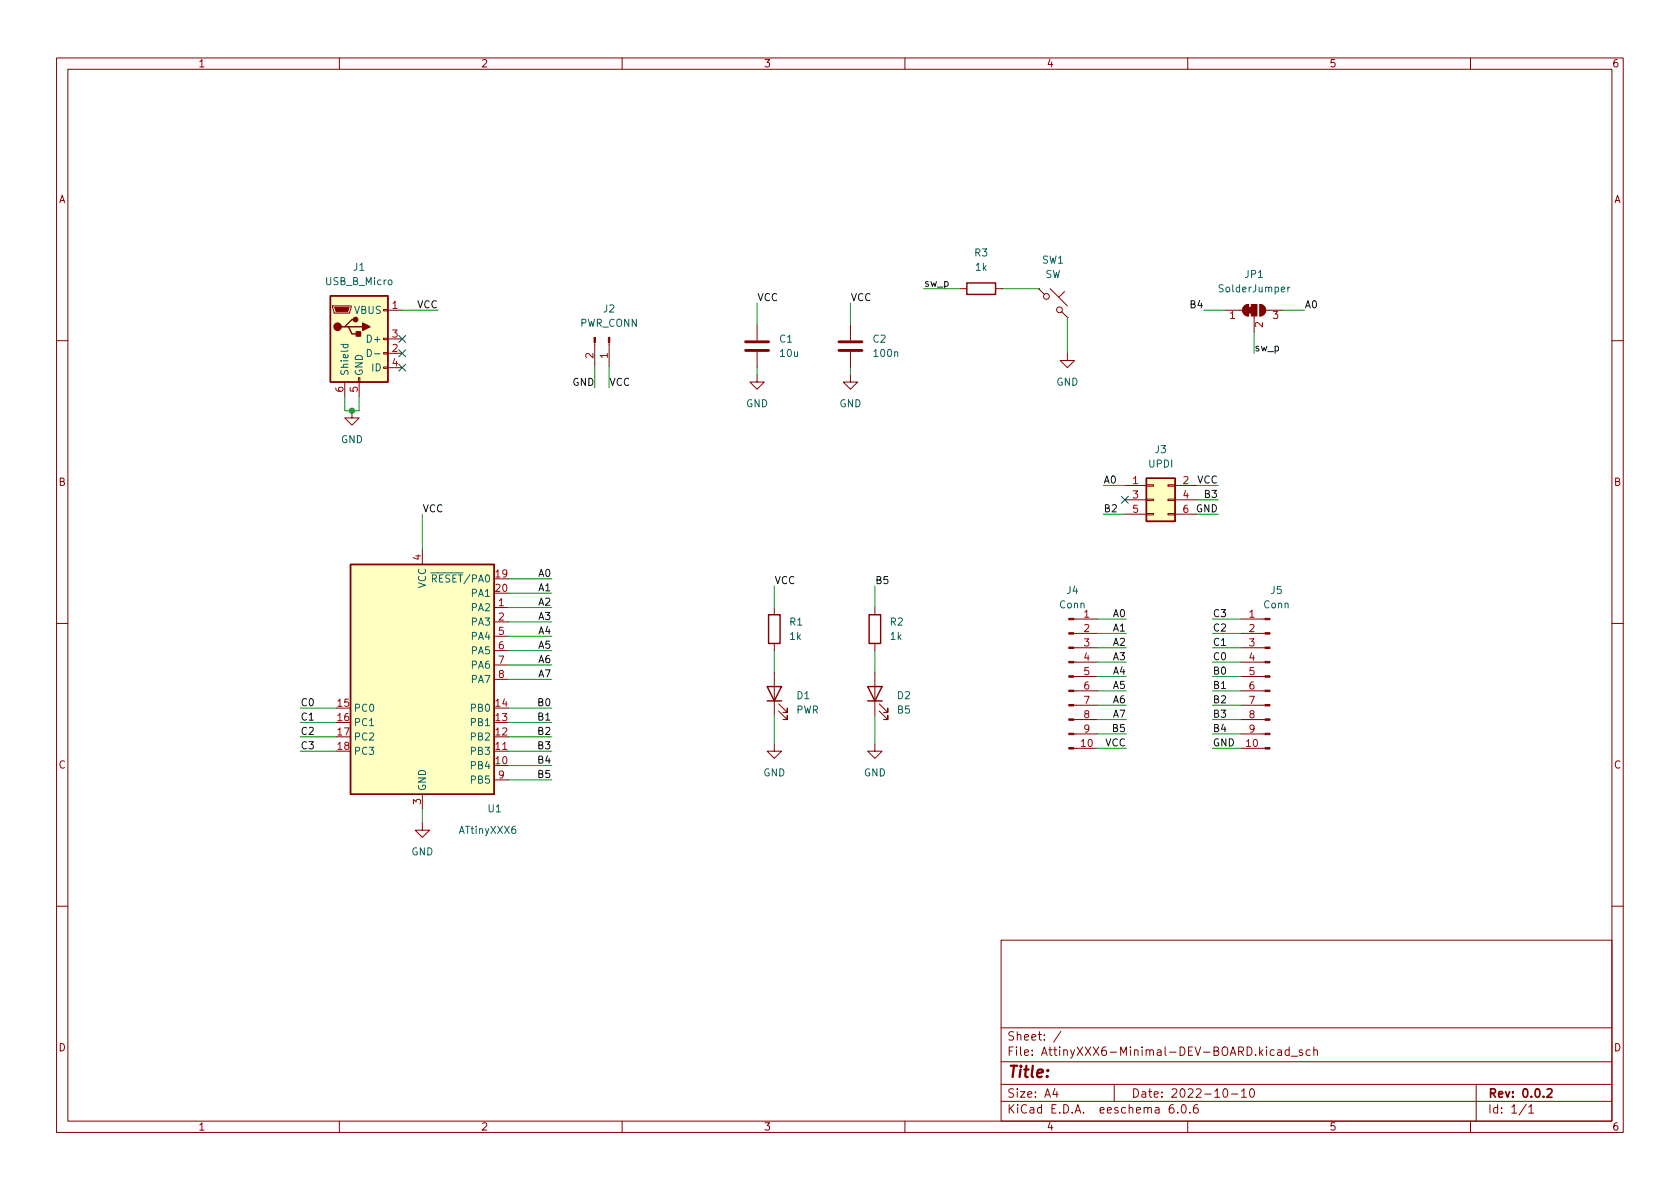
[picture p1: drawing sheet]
<svg xmlns="http://www.w3.org/2000/svg" width="297mm" height="210mm" viewBox="0 0 297 210" stroke-linecap="round" stroke-linejoin="round" font-family="sans-serif">
<g fill="none" stroke="#840000" stroke-width=".18">
<path d="M10 10.2h277v190.1h-277zM12 12.2h273v186.1h-273zM60 10.2v2M110 10.2v2M160 10.2v2M210 10.2v2M260 10.2v2M58.8 54.1h3.3v.3l-.3 1h-2.7zM67.8 59.8h.8v.3h-.8zM67.8 54.7h.8v.3h-.8zM68.6 54.9h2.5M68.6 59.9h2.5"/>
<path d="M133.9 57.4v2.8M150.4 57.4v2.8M169.7 51h1.2M176 51h1.3M183.6 51l1.1 1.1M183.6 51h.1M185.7 51l3 3.1M187.7 55.1l1 1M188.2 51.6l-1 1M188.7 56.1h.1M216.7 54.9h3M220 54.1l.7-.3v2.1a1.02 1.02 0 0 1-.9-.7 1.02 1.02 0 0 1 .2-1.1z"/>
<path d="M221.7 55.9v2.8M222.8 53.8a1.02 1.02 0 0 1 1 1.1 1.02 1.02 0 0 1-1 1zM223.8 54.9h3M10 60.2h2M61 67.6v2.5M62.2 72.6v1.3h1.3l-1.3 1.3-1.2-1.3h1.2M63.4 66.8h.2v.8h-.2zM63.5 67.6v2.5M67.8 64.9h.8v.2h-.8zM67.8 62.4h.8v.2h-.8zM68.6 62.5h2.5M68.6 65h2.5"/>
<path d="M105.2 60.5v4.3M107.7 60.5v4.3M133.9 66.3v1.3h1.2l-1.2 1.2-1.3-1.2h1.3M133.9 62.2v2.8M150.4 66.3v1.3h1.2l-1.2 1.2-1.3-1.2h1.3M150.4 62.2v2.8M188.7 62.5v1.2h1.3l-1.3 1.3-1.2-1.3h1.2M285 60.2h2M74.7 97.3v2.5M198.9 85.8h3.8M198.9 88.4h3.8M198.9 90.9h3.8"/>
<path d="M202.7 90.8h1.3v.3h-1.3zM202.7 88.3h1.3v.2h-1.3zM202.7 85.7h1.3v.3h-1.3zM206.5 90.8h1.3v.3h-1.3zM206.5 88.3h1.3v.2h-1.3zM206.5 85.7h1.3v.3h-1.3zM207.8 85.8h3.8M207.8 88.4h3.8M207.8 90.9h3.8M10 110.2h2M87.4 107.4h2.5M87.4 110h2.5"/>
<path d="M87.4 112.5h2.5M87.4 115.1h2.5M87.4 117.6h2.5M136.9 107.4v1.3M136.9 113.8v1.3M136.9 118.9v7.6M154.7 107.4v1.3M154.7 113.8v1.3M154.7 118.9v7.6M189.8 119.6h4.3M189.8 117.1h4.3M189.8 114.5h4.3"/>
<path d="M189.8 112h4.3M189.8 109.5h4.3M219.5 119.6h4.2M219.5 117.1h4.2M219.5 114.5h4.2M219.5 112h4.2M219.5 109.5h4.2M285 110.2h2M87.4 132.8h2.5M87.4 120.1h2.5M87.4 137.9h2.5M136.9 131.6v1.2h1.3l-1.3 1.3-1.3-1.3h1.3"/>
<path d="M137.7 125.7l1.5 1.5v-.7v.7h-.8M137.7 124.5l1.5 1.5v-.8v.8h-.8M154.7 131.6v1.2h1.3l-1.3 1.3-1.3-1.3h1.3M155.4 125.7l1.6 1.5v-.7v.7h-.8M155.4 124.5l1.6 1.5v-.8v.8h-.8M189.8 132.3h4.3M189.8 129.8h4.3M189.8 127.2h4.3M189.8 124.7h4.3M189.8 122.2h4.3M219.5 132.3h4.2M219.5 129.8h4.2"/>
<path d="M219.5 127.2h4.2M219.5 124.7h4.2M219.5 122.2h4.2M74.7 145.5v1.3h1.2l-1.2 1.3-1.3-1.3h1.3M74.7 140.5v2.5M10 160.2h2M177 166.3h108v32h-108zM285 160.2h2M60 198.3v2M110 198.3v2M160 198.3v2M177 194.8h108"/>
<path d="M177 191.8h108M177 187.8h108M177 181.8h108M186.5 192.5l-.4 1h1M186.9 193v1M187.6 182.4l-1.3 1.9M197 191.8v3M207.4 195.3a.59 .59 0 0 0-.7 .7v.5l.2 .3h.4l.2-.1 .1-.5-.2-.2-.4-.1-.3 .3M208.2 196.7v.1M209.1 195.4l.1-.1a.81 .81 0 0 1 .6 .7 .81 .81 0 0 1-.3 .8h-.1a.81 .81 0 0 1-.6-.6 .81 .81 0 0 1 .3-.8zM210 198.3v2M210.4 196.7v.1"/>
<path d="M211.7 195.3a.59 .59 0 0 0-.7 .7v.5l.1 .3h.5l.2-.1 .1-.5-.2-.2-.4-.1-.3 .3M216.4 192.6l.2-.1a.81 .81 0 0 1 .6 .7 .81 .81 0 0 1-.3 .8h-.2a.81 .81 0 0 1-.6-.6 .81 .81 0 0 1 .3-.8zM217.7 193.5h1.2M219.5 193l.4-.5v1.5M219.5 194h.9M221.1 192.7l.2-.2a.81 .81 0 0 1 .6 .7 .81 .81 0 0 1-.3 .8h-.2a.81 .81 0 0 1-.3-1.3zM225.3 185.7l-.4-.1-.3 .3v.4l.1 .3h.6M225.9 185.7h.6l.1 .9M226.6 186l-.5 .1a.29 .29 0 0 0-.2 .2 .29 .29 0 0 0 .2 .3h.5M227.9 185.7l-.4-.1-.3 .3v.4l.2 .3h.5M227.9 185.1v1.5M228.3 186.8h1.1"/>
<path d="M230.3 185.7l-.4-.1-.2 .2 .1 .3 .5 .1v.4h-.6M231.6 185.7l-.4-.1-.3 .3v.4l.2 .3h.5M232.3 185.8l.2-.2 .4 .1v.9M232.3 185.1v1.5M260 198.3v2M261 191.8v6.5M269.9 195.3l-1.3 1.9M270.3 195.8l.4-.5v1.5M270.3 196.8h.9"/>
<circle cx="185" cy="52.4" r=".51"/>
<circle cx="187.3" cy="54.8" r=".51"/>
</g>
<path d="M273.6 192.7l.5-.2 .2 .2 .1 .3-.9 1h.9" fill="none" stroke="#840000" stroke-width=".3"/>
<path d="M131.8 62h4.1M131.8 60.4h4.1M148.3 62h4.1M148.3 60.4h4.1" fill="none" stroke="#840000" stroke-width=".51"/>
<g fill="#840000" stroke="#840000" stroke-width=".18">
<path d="M105 59.7h.3v.8h-.3z"/>
<path d="M107.6 59.7h.2v.8h-.2z"/>
<path d="M220.7 54.4h.5v1h-.5z"/>
<path d="M220 54.1l.7-.3v2.1a1.02 1.02 0 0 1-.9-.7 1.02 1.02 0 0 1 .2-1.1z"/>
<path d="M221.2 53.8h1v2.1h-1z"/>
<path d="M222.8 53.8a1.02 1.02 0 0 1 1 1.1 1.02 1.02 0 0 1-1 1z"/>
<path d="M59.2 54.4h2.5l-.2 .7h-2.1z"/>
<path d="M189 132.2h.8v.3h-.8z"/>
<path d="M189 129.7h.8v.2h-.8z"/>
<path d="M189 127.1h.8v.3h-.8z"/>
<path d="M189 124.6h.8v.2h-.8z"/>
<path d="M189 122h.8v.3h-.8z"/>
<path d="M189 119.5h.8v.3h-.8z"/>
<path d="M189 117h.8v.2h-.8z"/>
<path d="M189 114.4h.8v.3h-.8z"/>
<path d="M189 111.9h.8v.2h-.8z"/>
<path d="M189 109.3h.8v.3h-.8z"/>
<path d="M223.7 132.2h.8v.3h-.8z"/>
<path d="M223.7 129.7h.8v.2h-.8z"/>
<path d="M223.7 127.1h.8v.3h-.8z"/>
<path d="M223.7 124.6h.8v.2h-.8z"/>
<path d="M223.7 122h.8v.3h-.8z"/>
<path d="M223.7 119.5h.8v.3h-.8z"/>
<path d="M223.7 117h.8v.2h-.8z"/>
<path d="M223.7 114.4h.8v.3h-.8z"/>
<path d="M223.7 111.9h.8v.2h-.8z"/>
<path d="M223.7 109.3h.8v.3h-.8z"/>
</g>
<path d="M227.7 50.8v.8M228.1 50.8l-.4 .2M60.3 60.9h1.2M60.7 60.9v.4l.2 .2 .6-.1v-.5M64.9 61.8a.64 .64 0 0 1 .8 .6 .64 .64 0 0 1-.8 .7zM66.2 62.6h1" fill="none" stroke="#006464" stroke-width=".18"/>
<g fill="#ffffc2" stroke="#ffffc2" stroke-width=".18">
<path d="M58.4 52.3h10.2v15.3h-10.2z"/>
<path d="M202.7 84.6h5.1v7.6h-5.1z"/>
<path d="M62 99.8h25.4v40.7h-25.4z"/>
</g>
<g fill="none" stroke="#840000" stroke-width=".25">
<path d="M58.4 52.3h10.2v15.3h-10.2zM61 57.8h.6l.6 1.2h1.3M61.6 57.8h2.5M62.9 56.5h-.7l-1.2 1.3h-.7M170.9 50h5.1v2.1h-5.1zM62 99.8h25.4v40.7h-25.4zM202.7 84.6h5.1v7.6h-5.1zM135.9 108.7h2v5.1h-2zM153.7 108.7h2v5.1h-2zM135.6 121.4h2.6l-1.3 2.5zM135.6 123.9h2.6M153.4 121.4h2.6l-1.3 2.5z"/>
<path d="M153.4 123.9h2.6"/>
</g>
<g fill="#840000" stroke="#840000" stroke-width=".25">
<path d="M64.1 57.1l1.3 .7-1.3 .6z"/>
<path d="M63 58.7h.8v.7h-.8z"/>
<circle cx="59.7" cy="57.8" r=".63"/>
<circle cx="62.9" cy="56.5" r=".38"/>
</g>
<g fill="none" stroke="#009600" stroke-width=".18">
<path d="M71.1 54.9h6.4M133.9 53.6v3.8M150.4 53.6v3.8M163.3 51h6.4M177.3 51h6.3M188.7 56.1v6.4M212.9 54.9h3.8M221.7 58.7v3.8M226.8 54.9h3.8M61 70.1v2.5h2.5v-2.5M105.2 64.8v3.8M107.7 64.8v3.8"/>
<path d="M133.9 65v1.3M150.4 65v1.3M74.7 90.9v6.4M195.1 90.9h3.8M195.1 85.8h3.8M211.6 88.4h3.8M211.6 90.9h3.8M211.6 85.8h3.8M89.9 107.4h7.6M89.9 104.9h7.6M89.9 102.4h7.6M89.9 112.5h7.6"/>
<path d="M89.9 117.6h7.6M89.9 115.1h7.6M89.9 110h7.6M136.9 103.6v3.8M136.9 115.1v3.8M154.7 103.6v3.8M154.7 115.1v3.8M194.1 114.5h5M194.1 109.5h5M194.1 119.6h5M194.1 117.1h5M194.1 112h5"/>
<path d="M214.4 114.5h5.1M214.4 109.5h5.1M214.4 119.6h5.1M214.4 117.1h5.1M214.4 112h5.1M53.1 132.8h6.3M53.1 130.3h6.3M53.1 125.2h6.3M53.1 127.8h6.3M89.9 137.9h7.6M89.9 135.4h7.6M89.9 120.1h7.6"/>
<path d="M89.9 132.8h7.6M89.9 130.3h7.6M89.9 125.2h7.6M89.9 127.8h7.6M136.9 126.5v5.1M154.7 126.5v5.1M194.1 124.7h5M194.1 127.2h5M194.1 122.2h5M194.1 129.8h5M194.1 132.3h5M214.4 124.7h5.1"/>
<path d="M214.4 127.2h5.1M214.4 122.2h5.1M214.4 129.8h5.1M214.4 132.3h5.1M74.7 143v2.5"/>
</g>
<path d="M70.5 59.3l1.2 1.2M71.7 59.3l-1.2 1.2M70.5 64.4l1.2 1.2M70.5 61.9l1.2 1.2M71.7 64.4l-1.2 1.2M71.7 61.9l-1.2 1.2M198.3 87.8l1.2 1.2M199.5 87.8l-1.2 1.2" fill="none" stroke="#000084" stroke-width=".18"/>
<circle cx="62.2" cy="72.6" r=".46" fill="#009600" stroke="#009600" stroke-width=".18"/>
<text font-size="2.8" fill="#840000" x="178" y="190.6">Title:</text>
<g font-size="2.1" fill="#840000">
<text x="178" y="184">Sheet: /</text>
<text x="178" y="186.7">File: AttinyXXX6-Minimal-DEV-BOARD.kicad_sch</text>
<text x="178" y="196.9">KiCad E.D.A. eeschema 6.0.6</text>
<text x="178" y="194.1">Size: A4</text>
<text x="200" y="194.1">Date: 2022-10-10</text>
<text x="263" y="194.1">Rev: 0.0.2</text>
<text x="263" y="196.9">Id: 1/1</text>
</g>
<g font-size="1.8" fill="#840000">
<text x="35" y="11.9">1</text>
<text x="85" y="11.9">2</text>
<text x="135" y="11.9">3</text>
<text x="185" y="11.9">4</text>
<text x="235" y="11.9">5</text>
<text x="285" y="11.9">6</text>
<text x="10.3" y="35.9">A</text>
<text x="285.3" y="35.9">A</text>
<text x="10.3" y="85.9">B</text>
<text x="285.3" y="85.9">B</text>
<text x="10.3" y="135.9">C</text>
<text x="285.3" y="135.9">C</text>
<text x="10.3" y="185.9">D</text>
<text x="285.3" y="185.9">D</text>
<text x="35" y="199.9">1</text>
<text x="85" y="199.9">2</text>
<text x="135" y="199.9">3</text>
<text x="185" y="199.9">4</text>
<text x="235" y="199.9">5</text>
<text x="285" y="199.9">6</text>
</g>
<g font-size="1.8" fill="#006464">
<text x="62.5" y="47.9">J1</text>
<text x="172.4" y="45.3">R3</text>
<text x="172.5" y="47.9">1k</text>
<text x="184.3" y="46.6">SW1</text>
<text x="57.7" y="50.4">USB_B_Micro</text>
<text x="184.8" y="49.1">SW</text>
<text x="215.8" y="51.7">SolderJumper</text>
<text x="220.2" y="49.1">JP1</text>
<text x="62.7" y="55.5">VBUS</text>
<text x="102.5" y="57.8">PWR_CONN</text>
<text x="106.7" y="55.2">J2</text>
<text x="65.3" y="60.6">D+</text>
<text x="65.8" y="65.7">ID</text>
<text x="137.9" y="60.6">C1</text>
<text x="138" y="63.1">10u</text>
<text x="154.4" y="60.6">C2</text>
<text x="154.6" y="63.1">100n</text>
<text x="61.6" y="66.5" transform="rotate(-90 61.6 66.5)">Shield</text>
<text x="64.1" y="66.5" transform="rotate(-90 64.1 66.5)">GND</text>
<text x="186.8" y="68.2">GND</text>
<text x="131.9" y="72">GND</text>
<text x="148.4" y="72">GND</text>
<text x="60.3" y="78.4">GND</text>
<text x="203.1" y="82.7">UPDI</text>
<text x="204.2" y="80.1">J3</text>
<text x="75.3" y="104.1" transform="rotate(-90 75.3 104.1)">VCC</text>
<text x="75.7" y="103">~{RESET}/PA0</text>
<text x="83.4" y="105.5">PA1</text>
<text x="187.4" y="107.6">Conn</text>
<text x="188.6" y="105">J4</text>
<text x="223.4" y="107.6">Conn</text>
<text x="224.7" y="105">J5</text>
<text x="83.4" y="108.1">PA2</text>
<text x="83.4" y="110.6">PA3</text>
<text x="83.4" y="113.2">PA4</text>
<text x="139.6" y="110.6">R1</text>
<text x="139.7" y="113.2">1k</text>
<text x="157.4" y="110.6">R2</text>
<text x="157.4" y="113.2">1k</text>
<text x="83.4" y="115.7">PA5</text>
<text x="83.4" y="118.2">PA6</text>
<text x="62.5" y="125.9">PC0</text>
<text x="83.4" y="125.9">PB0</text>
<text x="83.4" y="120.8">PA7</text>
<text x="140.9" y="123.6">D1</text>
<text x="158.7" y="123.6">D2</text>
<text x="62.5" y="128.4">PC1</text>
<text x="62.5" y="130.9">PC2</text>
<text x="83.4" y="130.9">PB2</text>
<text x="83.4" y="128.4">PB1</text>
<text x="140.7" y="126.2">PWR</text>
<text x="158.7" y="126.2">B5</text>
<text x="62.5" y="133.5">PC3</text>
<text x="83.4" y="136">PB4</text>
<text x="83.4" y="133.5">PB3</text>
<text x="134.9" y="137.3">GND</text>
<text x="152.7" y="137.3">GND</text>
<text x="75.3" y="139.9" transform="rotate(-90 75.3 139.9)">GND</text>
<text x="83.4" y="138.6">PB5</text>
<text x="86.3" y="143.6">U1</text>
<text x="81.3" y="147.4">ATtinyXXX6</text>
<text x="72.7" y="151.3">GND</text>
</g>
<g font-size="1.8" fill="#0f0f0f">
<text x="133.9" y="53.2">VCC</text>
<text x="150.4" y="53.2">VCC</text>
<text x="163.3" y="50.7">sw_p</text>
<text x="73.7" y="54.5">VCC</text>
<text x="210.6" y="54.5">B4</text>
<text x="230.6" y="54.5">A0</text>
<text x="221.7" y="62.1">sw_p</text>
<text x="101.2" y="68.2">GND</text>
<text x="107.7" y="68.2">VCC</text>
<text x="195.1" y="85.5">A0</text>
<text x="211.7" y="85.5">VCC</text>
<text x="213.1" y="88">B3</text>
<text x="74.7" y="90.6">VCC</text>
<text x="195.1" y="90.6">B2</text>
<text x="211.5" y="90.6">GND</text>
<text x="95.3" y="107.1">A2</text>
<text x="95.3" y="104.5">A1</text>
<text x="95.3" y="102">A0</text>
<text x="136.9" y="103.3">VCC</text>
<text x="154.7" y="103.3">B5</text>
<text x="95.3" y="112.2">A4</text>
<text x="95.3" y="109.6">A3</text>
<text x="196.9" y="111.7">A1</text>
<text x="196.9" y="109.1">A0</text>
<text x="214.4" y="109.1">C3</text>
<text x="214.4" y="111.7">C2</text>
<text x="95.3" y="117.2">A6</text>
<text x="95.3" y="119.8">A7</text>
<text x="95.3" y="114.7">A5</text>
<text x="196.9" y="119.3">A4</text>
<text x="196.9" y="116.7">A3</text>
<text x="196.9" y="114.2">A2</text>
<text x="214.4" y="116.7">C0</text>
<text x="214.4" y="119.3">B0</text>
<text x="214.4" y="114.2">C1</text>
<text x="53.1" y="124.9">C0</text>
<text x="95.3" y="124.9">B0</text>
<text x="196.9" y="121.8">A5</text>
<text x="196.9" y="124.4">A6</text>
<text x="214.4" y="121.8">B1</text>
<text x="214.4" y="124.4">B2</text>
<text x="53.1" y="127.4">C1</text>
<text x="53.1" y="129.9">C2</text>
<text x="95.3" y="127.4">B1</text>
<text x="95.3" y="129.9">B2</text>
<text x="195.4" y="132">VCC</text>
<text x="196.9" y="129.4">B5</text>
<text x="196.9" y="126.9">A7</text>
<text x="214.4" y="132">GND</text>
<text x="214.4" y="129.4">B4</text>
<text x="214.4" y="126.9">B3</text>
<text x="53.1" y="132.5">C3</text>
<text x="95.3" y="137.6">B5</text>
<text x="95.3" y="135">B4</text>
<text x="95.3" y="132.5">B3</text>
</g>
<g font-size="1.8" fill="#a90000">
<text x="69.4" y="54.6">1</text>
<text x="69.4" y="59.7">3</text>
<text x="217.4" y="56.4">1</text>
<text x="223.3" y="57.9" transform="rotate(-90 223.3 57.9)">2</text>
<text x="225.1" y="56.4">3</text>
<text x="69.4" y="62.2">2</text>
<text x="69.4" y="64.8">4</text>
<text x="104.9" y="63.4" transform="rotate(-90 104.9 63.4)">2</text>
<text x="107.4" y="63.4" transform="rotate(-90 107.4 63.4)">1</text>
<text x="60.7" y="69.3" transform="rotate(-90 60.7 69.3)">6</text>
<text x="63.2" y="69.3" transform="rotate(-90 63.2 69.3)">5</text>
<text x="200.3" y="85.6">1</text>
<text x="200.3" y="88.1">3</text>
<text x="209.2" y="85.6">2</text>
<text x="209.2" y="88.1">4</text>
<text x="200.3" y="90.7">5</text>
<text x="209.2" y="90.7">6</text>
<text x="74.4" y="99" transform="rotate(-90 74.4 99)">4</text>
<text x="87.7" y="102.1">19</text>
<text x="87.7" y="104.6">20</text>
<text x="88.2" y="107.2">1</text>
<text x="88.2" y="109.7">2</text>
<text x="88.2" y="112.3">5</text>
<text x="191.7" y="109.2">1</text>
<text x="191.7" y="111.8">2</text>
<text x="220.9" y="109.2">1</text>
<text x="220.9" y="111.8">2</text>
<text x="88.2" y="114.8">6</text>
<text x="88.2" y="117.3">7</text>
<text x="88.2" y="119.9">8</text>
<text x="191.7" y="114.3">3</text>
<text x="191.7" y="116.8">4</text>
<text x="191.7" y="119.4">5</text>
<text x="220.9" y="114.3">3</text>
<text x="220.9" y="116.8">4</text>
<text x="220.9" y="119.4">5</text>
<text x="59.7" y="125">15</text>
<text x="87.7" y="125">14</text>
<text x="191.7" y="121.9">6</text>
<text x="191.7" y="124.5">7</text>
<text x="220.9" y="121.9">6</text>
<text x="220.9" y="124.5">7</text>
<text x="59.7" y="127.5">16</text>
<text x="59.7" y="130">17</text>
<text x="87.7" y="130">12</text>
<text x="87.7" y="127.5">13</text>
<text x="191.7" y="127">8</text>
<text x="191.7" y="129.5">9</text>
<text x="220.9" y="127">8</text>
<text x="220.9" y="129.5">9</text>
<text x="59.7" y="132.6">18</text>
<text x="87.7" y="135.1">10</text>
<text x="87.7" y="132.6">11</text>
<text x="88.2" y="137.7">9</text>
<text x="191.2" y="132.1">10</text>
<text x="220.4" y="132.1">10</text>
<text x="74.4" y="142.2" transform="rotate(-90 74.4 142.2)">3</text>
</g>
</svg>
